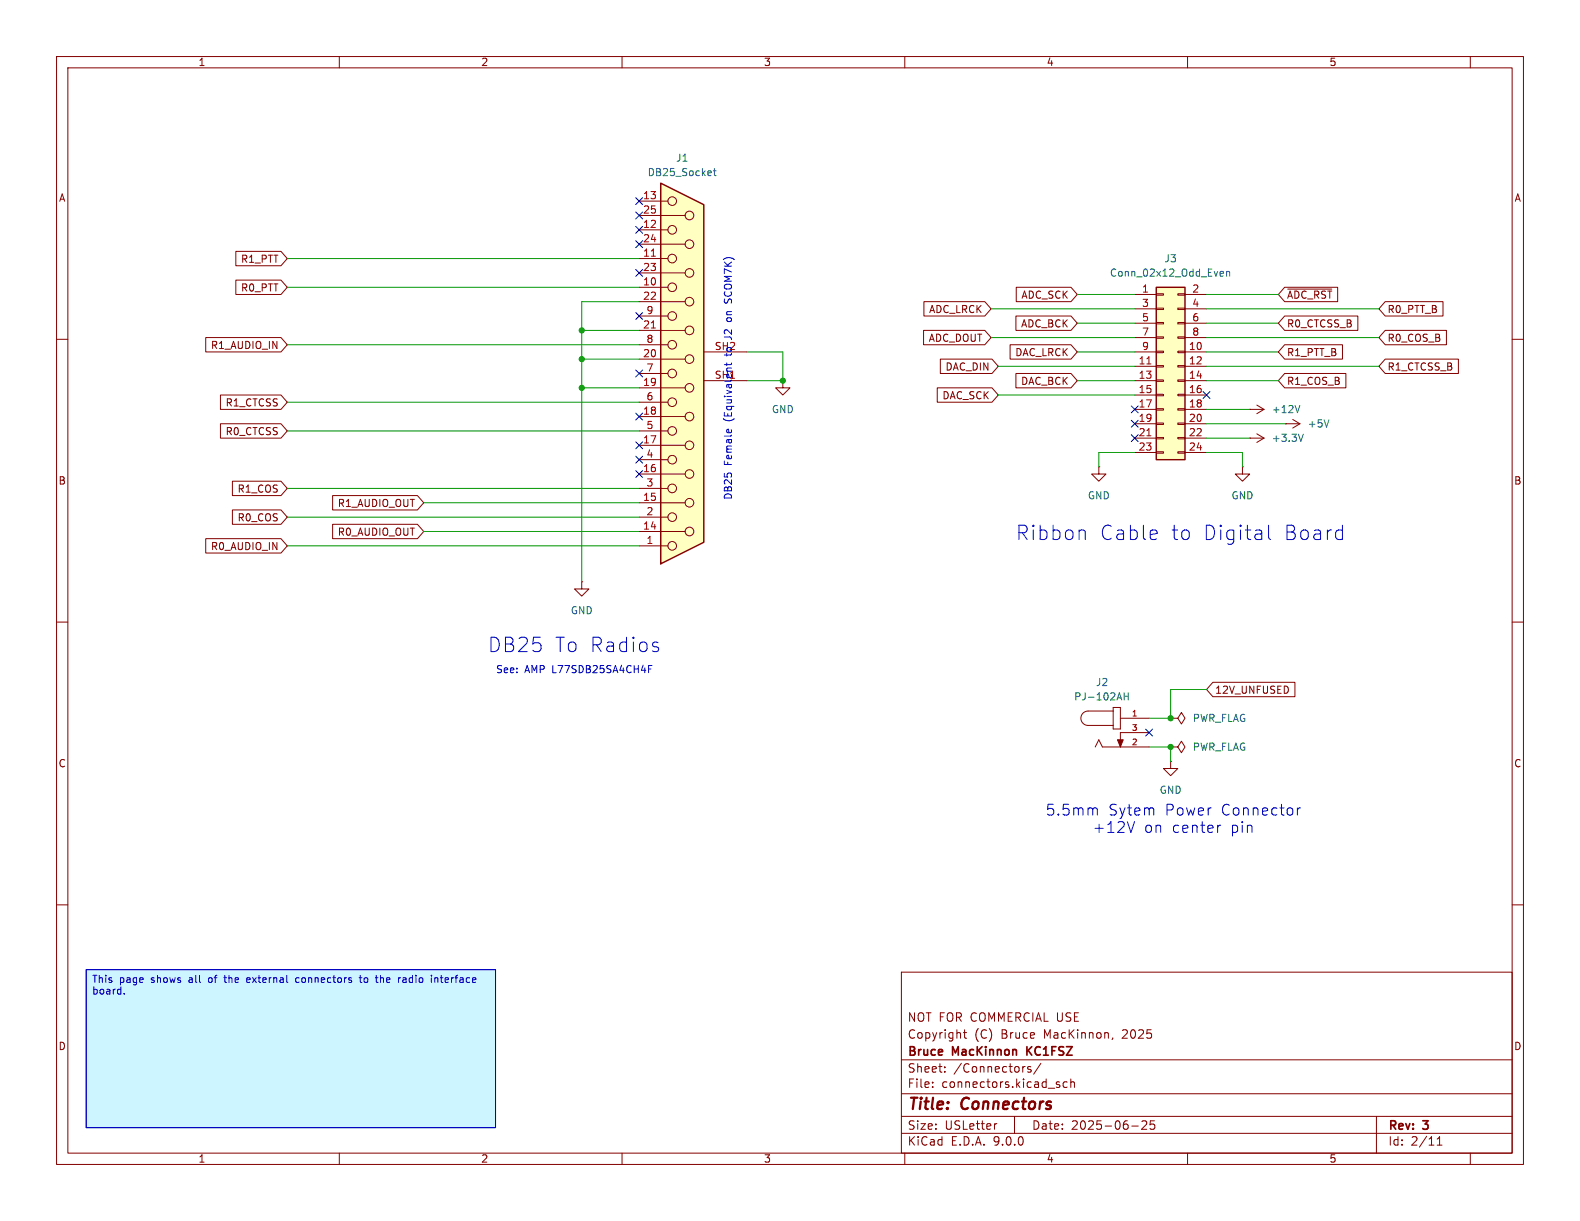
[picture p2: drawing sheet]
<svg xmlns="http://www.w3.org/2000/svg" width="279mm" height="216mm" viewBox="0 0 279 216" stroke-linecap="round" stroke-linejoin="round" font-family="sans-serif">
<g fill="none" stroke="#840000" stroke-width=".18">
<path d="M10 10h259.4v195.9h-259.4zM12 12h255.4v191.9h-255.4zM60 10v2M110 10v2M160 10v2M210 10v2M260 10v2M10 60h2M267.4 60h2M10 110h2M267.4 110h2M10 160h2"/>
<path d="M159.4 171.9h108v32h-108zM267.4 160h2M159.4 197.4h108M159.4 193.4h108M159.4 187.4h108M164.9 192.1v.2M164.9 191.4v.1M167.1 189.4v.2M167.1 188.7v.1M170.4 182.6h.5M170.6 182.1v1.3l.3 .2M176.3 198.7l-.3 .1"/>
<path d="M179.4 197.4v3M181.1 188.6h.2M182.3 188.7l-.4-.1-.2 .2 .1 .2 .5 .2v.3h-.6M184.1 188l-1.3 1.9M187 191.8l.4 .1v.2l-.2 .2h-.3M187 191.3l.4 .1M188.7 191.4l-.4-.1-.3 .3v.4l.1 .2h.6M189.4 191.4l.2-.1 .3 .1 .1 .9M189.4 190.8v1.5M196.8 183.5l-.2 .3M200.1 199.1h1.2M201.9 198.3l.6-.1 .2 .1 .1 .3-.9 1.1h.9"/>
<path d="M204.1 198.2h-.7v.7l.2-.1h.5l.1 .2-.1 .5-.2 .2-.5-.2M243.4 197.4v6.5M60 203.9v2M110 203.9v2M159.4 200.4h108M160 203.9v2M210 203.9v2M254.1 202.5h.9M254.1 201.4l.5-.4v1.5M260 203.9v2"/>
</g>
<path d="M181.6 185.1v1.5M182.5 185.1l-.9 .8" fill="none" stroke="#840000" stroke-width=".3"/>
<path d="M15.2 171.5h72.4v27.9h-72.4z" fill="#cdf5ff"/>
<g fill="none" stroke="#840000" stroke-width=".18">
<path d="M138.4 67.3v1.3h1.3l-1.3 1.3-1.2-1.3h1.2M138.4 67.3h.1M194.3 82.6v1.2h1.3l-1.3 1.3-1.3-1.3h1.3M194.3 82.6h.1M219.7 82.6v1.2h1.3l-1.3 1.3-1.3-1.3h1.3M219.7 82.6h.1M102.9 102.9v1.2h1.2l-1.2 1.3-1.3-1.3h1.3M102.9 102.9h.1M193.7 132.1l.6-1.3 .6 1.3h8.3M196.8 125.7h-4.4a1.27 1.27 0 0 0-1.3 1.3 1.27 1.27 0 0 0 1.3 1.3h4.4M196.8 125.1h1.3v3.8h-1.3zM198.1 127h5.1"/>
<path d="M203.2 129.5h-5.1v2.6M207 127h1.3l.6-1 .6 1-.6 1-.6-1M207 127h.1"/>
</g>
<path d="M197.6 130.8h1l-.5 1.3z" fill="#840000" stroke="#840000" stroke-width=".18"/>
<path d="M198.8 122.5v1.3M198.8 123.1h.7M199.5 122.5v1.3" fill="none" stroke="#006464" stroke-width=".18"/>
<path d="M204.5 50.8h5v30.5h-5z" fill="#ffffc2"/>
<path d="M204.5 50.8h5v30.5h-5z" fill="none" stroke="#840000" stroke-width=".25"/>
<g fill="none" stroke="#840000" stroke-width=".18">
<path d="M200.7 52.1h3.8M200.7 54.6h3.8M200.7 57.2h3.8M200.7 59.7h3.8M204.5 51.9h1.2v.3h-1.2zM204.5 54.5h1.2v.2h-1.2zM204.5 57h1.2v.3h-1.2zM204.5 59.6h1.2v.2h-1.2zM208.3 51.9h1.2v.3h-1.2zM208.3 54.5h1.2v.2h-1.2zM208.3 57h1.2v.3h-1.2zM208.3 59.6h1.2v.2h-1.2z"/>
<path d="M209.5 52.1h3.9M209.5 54.6h3.9M209.5 57.2h3.9M209.5 59.7h3.9M200.7 62.2h3.8M200.7 64.8h3.8M200.7 67.3h3.8M200.7 69.9h3.8M200.7 72.4h3.8M200.7 74.9h3.8M200.7 77.5h3.8M204.5 62.1h1.2v.3h-1.2z"/>
<path d="M204.5 64.6h1.2v.3h-1.2zM204.5 67.2h1.2v.2h-1.2zM204.5 69.7h1.2v.3h-1.2zM204.5 72.3h1.2v.2h-1.2zM204.5 74.8h1.2v.3h-1.2zM204.5 77.3h1.2v.3h-1.2zM204.5 79.9h1.2v.2h-1.2zM208.3 62.1h1.2v.3h-1.2zM208.3 64.6h1.2v.3h-1.2zM208.3 67.2h1.2v.2h-1.2zM208.3 69.7h1.2v.3h-1.2zM208.3 72.3h1.2v.2h-1.2z"/>
<path d="M208.3 74.8h1.2v.3h-1.2zM208.3 77.3h1.2v.3h-1.2zM208.3 79.9h1.2v.2h-1.2zM209.5 62.2h3.9M209.5 64.8h3.9M209.5 67.3h3.9M209.5 69.9h3.9M209.5 72.4h3.9M209.5 74.9h3.9M209.5 77.5h3.9M221 72.4h.1M221 77.5h.1"/>
<path d="M221 72.4h2.5M221 77.5h2.5M222.2 71.6l1.3 .8M222.2 76.7l1.3 .8M223.5 72.4l-1.3 .8M223.5 77.5l-1.3 .7M227.3 74.9h.1M227.3 74.9h2.6M228.6 74.2l1.3 .7M229.9 74.9l-1.3 .8M200.7 80h3.8M209.5 80h3.9"/>
<path d="M207 132.1h1.3l.6-1 .6 1-.6 1-.6-1M207 132.1h.1M207 134.6v1.3h1.3l-1.3 1.3-1.3-1.3h1.3M207 134.6h.1"/>
</g>
<path d="M202.8 64.4h.7M202.8 77.1h.7" fill="none" stroke="#a90000" stroke-width=".18"/>
<path d="M215.9 48l.4 .1 .1 .2-.7 .1M216.3 48.8h-.4M216.9 48.1l.2-.1 .3 .1v.7M216.9 48v.8M229.9 71.7l-.5 1.3M230.5 76.8l-.5 1.2M235 74.2l-.4 1.3" fill="none" stroke="#006464" stroke-width=".18"/>
<path d="M116.8 32.4l7.7 3.8v59.7l-7.7 3.8z" fill="#ffffc2"/>
<path d="M116.8 32.4l7.7 3.8v59.7l-7.7 3.8z" fill="none" stroke="#840000" stroke-width=".25"/>
<g fill="none" stroke="#840000" stroke-width=".18">
<path d="M113 38.1h8.2M113 35.6h5.1M36.4 59.7h13.3l1.1 1.3-1.1 1.2h-13.3zM41.7 49.5h8l1.1 1.3-1.1 1.3h-8zM41.7 44.4h8l1.1 1.3-1.1 1.3h-8zM113 58.4h8.2M113 55.9h5.1M113 53.3h8.2M113 50.8h5.1M113 48.3h8.2M113 45.7h5.1M113 43.2h8.2"/>
<path d="M113 40.6h5.1M163.3 58.4h10.8l1.2 1.3-1.2 1.3h-10.8zM163.4 53.3h10.7l1.2 1.3-1.2 1.3h-10.7zM179.6 55.9h9.8l1.1 1.3-1.1 1.2h-9.8zM179.7 50.8h9.7l1.1 1.3-1.1 1.2h-9.7zM227.2 55.9h12.9v2.5h-12.9l-1.1-1.2zM227.2 50.8h9.3v2.5h-9.3l-1.1-1.2zM227.7 51.1h7.8M245 53.3h10.2v2.6h-10.2l-1.2-1.3zM245 58.4h10.8v2.6h-10.8l-1.2-1.3zM39 69.8h10.7l1.1 1.3-1.1 1.3h-10.7zM39 74.9h10.7l1.1 1.3-1.1 1.3h-10.7z"/>
<path d="M113 78.7h8.2M113 76.2h5.1M113 73.7h8.2M113 71.1h5.1M113 68.6h8.2M113 66h5.1M113 63.5h8.2M113 61h5.1M124.5 67.3h7.6M124.5 62.2h7.6M165.7 68.6h9.7l1.1 1.3-1.1 1.2h-9.7zM166.3 63.5h9.1l1.1 1.3-1.1 1.2h-9.1z"/>
<path d="M178.6 61h10.8l1.1 1.2-1.1 1.3h-10.8zM179.6 66h9.8l1.1 1.3-1.1 1.3h-9.8zM227.2 66h10.8v2.6h-10.8l-1.1-1.3zM227.2 61h10.2v2.5h-10.2l-1.1-1.3zM245 63.5h12.9v2.5h-12.9l-1.2-1.2zM36.4 95.2h13.3l1.1 1.3-1.1 1.3h-13.3zM41.1 85.1h8.6l1.1 1.3-1.1 1.2h-8.6zM41.1 90.2h8.6l1.1 1.2-1.1 1.3h-8.6zM58.8 87.6h15l1.1 1.3-1.1 1.3h-15zM58.8 92.7h15l1.1 1.3-1.1 1.3h-15zM113 96.5h5.1M113 94h8.2"/>
<path d="M113 91.4h5.1M113 88.9h8.2M113 86.4h5.1M113 83.8h8.2M113 81.3h5.1M214.5 120.6h14.5v2.6h-14.5l-1.1-1.3z"/>
<circle cx="118.9" cy="35.6" r=".76"/>
<circle cx="121.9" cy="38.1" r=".76"/>
<circle cx="118.9" cy="45.7" r=".76"/>
<circle cx="118.9" cy="55.9" r=".76"/>
<circle cx="118.9" cy="50.8" r=".76"/>
<circle cx="118.9" cy="40.6" r=".76"/>
<circle cx="121.9" cy="58.4" r=".76"/>
<circle cx="121.9" cy="43.2" r=".76"/>
<circle cx="121.9" cy="53.3" r=".76"/>
<circle cx="121.9" cy="48.3" r=".76"/>
<circle cx="118.9" cy="71.1" r=".76"/>
<circle cx="118.9" cy="66" r=".76"/>
<circle cx="118.9" cy="76.2" r=".76"/>
<circle cx="118.9" cy="61" r=".76"/>
<circle cx="121.9" cy="63.5" r=".76"/>
<circle cx="121.9" cy="68.6" r=".76"/>
<circle cx="121.9" cy="73.7" r=".76"/>
<circle cx="121.9" cy="78.7" r=".76"/>
<circle cx="118.9" cy="86.4" r=".76"/>
<circle cx="118.9" cy="96.5" r=".76"/>
<circle cx="118.9" cy="91.4" r=".76"/>
<circle cx="118.9" cy="81.3" r=".76"/>
<circle cx="121.9" cy="94" r=".76"/>
<circle cx="121.9" cy="83.8" r=".76"/>
<circle cx="121.9" cy="88.9" r=".76"/>
</g>
<path d="M115.2 58h.7M115.2 45.3h.7" fill="none" stroke="#a90000" stroke-width=".18"/>
<path d="M126.2 30.2h.4M126.3 29.8v1.1l.3 .2" fill="none" stroke="#006464" stroke-width=".18"/>
<g fill="none" stroke="#009600" stroke-width=".18">
<path d="M50.8 50.8h62.2M50.8 45.7h62.2M102.9 58.4h10.1M113 53.3h-10.1v49.6M175.3 54.6h25.4M175.3 59.7h25.4M190.5 52.1h10.2M190.5 57.2h10.2M213.4 52.1h12.7M213.4 57.2h12.7M213.4 54.6h30.4M213.4 59.7h30.4"/>
<path d="M50.8 76.2h62.2M50.8 71.1h62.2M50.8 61h62.2M102.9 63.5h10.1M102.9 68.6h10.1M132.1 62.2h6.3v5.1h-6.3M176.5 64.8h24.2M176.5 69.9h24.2M190.5 62.2h10.2M190.5 67.3h10.2M213.4 77.5h7.6M213.4 62.2h12.7"/>
<path d="M213.4 67.3h12.7M213.4 64.8h30.4M213.4 72.4h7.6M213.4 74.9h13.9M50.8 96.5h62.2M50.8 91.4h62.2M50.8 86.4h62.2M74.9 88.9h38.1M74.9 94h38.1M200.7 80h-6.4v2.6M213.4 80h6.3v2.6M203.2 132.1h3.8v2.5"/>
<path d="M213.4 121.9h-6.4v5.1h-3.8"/>
</g>
<g fill="none" stroke="#000084" stroke-width=".18">
<path d="M112.4 37.5l1.2 1.2M112.4 35l1.2 1.2M113.6 37.5l-1.2 1.2M113.6 35l-1.2 1.2M112.4 42.6l1.2 1.2M112.4 47.7l1.2 1.2M112.4 40l1.2 1.2M112.4 55.3l1.2 1.2M113.6 42.6l-1.2 1.2M113.6 47.7l-1.2 1.2M113.6 40l-1.2 1.2M113.6 55.3l-1.2 1.2"/>
<path d="M112.4 73.1l1.2 1.2M112.4 78.1l1.2 1.2M112.4 65.4l1.2 1.2M113.6 73.1l-1.2 1.2M113.6 78.1l-1.2 1.2M113.6 65.4l-1.2 1.2M200.1 71.8l1.2 1.2M200.1 74.3l1.2 1.2M200.1 76.9l1.2 1.2M201.3 71.8l-1.2 1.2M201.3 74.3l-1.2 1.2M201.3 76.9l-1.2 1.2"/>
<path d="M212.8 69.2l1.2 1.3M214 69.2l-1.2 1.3M112.4 80.7l1.2 1.2M112.4 83.2l1.2 1.2M113.6 80.7l-1.2 1.2M113.6 83.2l-1.2 1.2M202.6 128.9l1.2 1.2M203.8 128.9l-1.2 1.2"/>
</g>
<g fill="none" stroke="#0000c2" stroke-width=".18">
<path d="M128.1 53v.4l.2 .2 .3-.1 .2-.4M128.6 56.7l.2 .2 .5-.2M129.4 53.1l-.1 .5M128.5 64.2v.5M129.4 64.2l-.2 .3h-1.1M191.8 93.8l.1 .3v1.3M224.3 92.9v2.1l.4 .4M237.2 93.7l.2 .1M237.4 92.9v2.5M237.4 95.3l-.2 .1M114.7 118.3h.4M114.7 117.7h.6"/>
<path d="M116.1 114.4l.4 .3-.1 .4-.3 .1M116.1 113.5l.3 .1M193.5 142.9h.5v.2v1M200.6 145.3l-.6 1.9M215.9 145.9l-.4 .1M229.4 142.9v1.2M230 142.9h-.4l-.2 .3M15.2 171.5h72.4v27.9h-72.4zM22 175.6v.2M39.6 172.9h.5M39.8 172.5v1.2M44.1 172.9h-.3l-.2 .2 .1 .6h.4"/>
<path d="M44.2 173.2l-.6 .1M52.9 172.9h-.4l-.2 .2 .1 .6h.5M63.5 172.9h.5M63.7 172.5v1l.3 .2M67.3 172.5v1.2M67.5 172.9l-.2 .1M71.6 172.9h-.3M71.7 173.2h-.3l-.2 .2 .1 .3h.4M76.9 173l.2-.1h.3v.8M76.9 172.9v.8"/>
</g>
<g fill="#009600" stroke="#009600" stroke-width=".18">
<circle cx="102.9" cy="63.5" r=".46"/>
<circle cx="102.9" cy="68.6" r=".46"/>
<circle cx="207" cy="127" r=".46"/>
<circle cx="207" cy="132.1" r=".46"/>
<circle cx="102.9" cy="58.4" r=".46"/>
<circle cx="138.4" cy="67.3" r=".46"/>
</g>
<g font-size="3.5" fill="#0000c2">
<text x="179.6" y="95.7">Ribbon</text>
<text x="194.4" y="95.7">Cable</text>
<text x="207" y="95.7">to</text>
<text x="212.6" y="95.7">Digital</text>
<text x="226.8" y="95.7">Board</text>
<text x="86.3" y="115.5">DB25</text>
<text x="98.1" y="115.5">To Radios</text>
</g>
<g font-size="2.8" fill="#840000">
<text x="160.4" y="196.8">Title:</text>
<text x="170.1" y="196.8">Connectors</text>
</g>
<g font-size="2.7" fill="#0000c2">
<text x="184.8" y="144.4">5.5mm</text>
<text x="193.1" y="147.5">+12V</text>
<text x="196" y="144.4">Sytem</text>
<text x="202.3" y="147.5">on</text>
<text x="206" y="144.4">Power</text>
<text x="207.3" y="147.5">center</text>
<text x="216" y="144.4">Connector</text>
<text x="217.7" y="147.5">pin</text>
</g>
<g font-size="2.1" fill="#840000">
<text x="160.4" y="183.9">Copyright</text>
<text x="160.4" y="180.9">NOT FOR COMMERCIAL USE</text>
<text x="172.3" y="183.9">(C)</text>
<text x="177.1" y="183.9">Bruce</text>
<text x="184.7" y="183.9">MacKinnon,</text>
<text x="198.7" y="183.9">2025</text>
<text x="160.4" y="189.9">Sheet:</text>
<text x="160.4" y="187.1">Bruce</text>
<text x="168.5" y="187.1">MacKinnon</text>
<text x="168.6" y="189.9">/Connectors/</text>
<text x="182.2" y="187.1">KC1FSZ</text>
<text x="160.4" y="192.6">File:</text>
<text x="166.5" y="192.6">connectors.kicad_sch</text>
<text x="160.4" y="202.8">KiCad</text>
<text x="160.4" y="200">Size:</text>
<text x="167.1" y="200">USLetter</text>
<text x="168.1" y="202.8">E.D.A.</text>
<text x="175.7" y="202.8">9.0.0</text>
<text x="182.4" y="200">Date:</text>
<text x="189.4" y="200">2025-06-25</text>
<text x="245.4" y="200.2">Rev:</text>
<text x="245.4" y="202.8">Id:</text>
<text x="249.5" y="202.8">2/11</text>
<text x="251.8" y="200.2">3</text>
</g>
<g font-size="1.8" fill="#840000">
<text x="35" y="11.9">1</text>
<text x="85" y="11.9">2</text>
<text x="135" y="11.9">3</text>
<text x="185" y="11.9">4</text>
<text x="235" y="11.9">5</text>
<text x="10.3" y="35.9">A</text>
<text x="267.7" y="35.9">A</text>
<text x="42.5" y="46.7">R1_PTT</text>
<text x="42.5" y="51.8">R0_PTT</text>
<text x="180.5" y="53">ADC_SCK</text>
<text x="227.5" y="53">~{ADC_RST}</text>
<text x="164.2" y="55.6">ADC_LRCK</text>
<text x="180.5" y="58.1">ADC_BCK</text>
<text x="227.5" y="58.1">R0_CTCSS_B</text>
<text x="245.3" y="55.6">R0_PTT_B</text>
<text x="37.2" y="61.9">R1_AUDIO_IN</text>
<text x="164.1" y="60.6">ADC_DOUT</text>
<text x="167.1" y="65.7">DAC_DIN</text>
<text x="179.4" y="63.2">DAC_LRCK</text>
<text x="227.5" y="63.2">R1_PTT_B</text>
<text x="245.3" y="60.6">R0_COS_B</text>
<text x="245.3" y="65.7">R1_CTCSS_B</text>
<text x="166.6" y="70.8">DAC_SCK</text>
<text x="180.5" y="68.3">DAC_BCK</text>
<text x="227.5" y="68.3">R1_COS_B</text>
<text x="39.8" y="72.1">R1_CTCSS</text>
<text x="39.8" y="77.2">R0_CTCSS</text>
<text x="10.3" y="85.9">B</text>
<text x="41.9" y="87.3">R1_COS</text>
<text x="59.6" y="89.9">R1_AUDIO_OUT</text>
<text x="267.7" y="85.9">B</text>
<text x="41.9" y="92.4">R0_COS</text>
<text x="59.6" y="94.9">R0_AUDIO_OUT</text>
<text x="37.2" y="97.5">R0_AUDIO_IN</text>
<text x="214.8" y="122.9">12V_UNFUSED</text>
<text x="10.3" y="135.9">C</text>
<text x="267.7" y="135.9">C</text>
<text x="10.3" y="185.9">D</text>
<text x="267.7" y="185.9">D</text>
<text x="35" y="205.8">1</text>
<text x="85" y="205.8">2</text>
<text x="135" y="205.8">3</text>
<text x="185" y="205.8">4</text>
<text x="235" y="205.8">5</text>
</g>
<g font-size="1.8" fill="#006464">
<text x="119.5" y="28.8">J1</text>
<text x="114.4" y="31.3">DB25_Socket</text>
<text x="205.8" y="46.6">J3</text>
<text x="196.2" y="49.1">Conn_02x12_Odd_Even</text>
<text x="136.4" y="73.3">GND</text>
<text x="224.8" y="73.3">+12V</text>
<text x="231.1" y="75.8">+5V</text>
<text x="224.8" y="78.3">+3.3V</text>
<text x="192.3" y="88.5">GND</text>
<text x="217.7" y="88.5">GND</text>
<text x="100.8" y="108.8">GND</text>
<text x="189.9" y="124.1">PJ-102AH</text>
<text x="193.7" y="121.5">J2</text>
<text x="210.8" y="127.9">PWR_FLAG</text>
<text x="210.8" y="132.9">PWR_FLAG</text>
<text x="205" y="140.6">GND</text>
</g>
<g font-size="1.8" fill="#a90000">
<text x="113.6" y="35.3">13</text>
<text x="113.6" y="40.4">12</text>
<text x="113.6" y="37.8">25</text>
<text x="113.6" y="45.5">11</text>
<text x="113.6" y="42.9">24</text>
<text x="113.6" y="53.1">22</text>
<text x="113.6" y="50.5">10</text>
<text x="113.6" y="48">23</text>
<text x="201.9" y="51.8">1</text>
<text x="210.7" y="51.8">2</text>
<text x="113.6" y="58.2">21</text>
<text x="114.2" y="55.6">9</text>
<text x="201.9" y="54.4">3</text>
<text x="201.9" y="56.9">5</text>
<text x="201.9" y="59.4">7</text>
<text x="210.7" y="54.4">4</text>
<text x="210.7" y="56.9">6</text>
<text x="210.7" y="59.4">8</text>
<text x="113.6" y="63.2">20</text>
<text x="114.2" y="65.8">7</text>
<text x="114.2" y="60.7">8</text>
<text x="126.3" y="62">SH2</text>
<text x="201.3" y="64.5">11</text>
<text x="201.9" y="62">9</text>
<text x="210.1" y="62">10</text>
<text x="210.1" y="64.5">12</text>
<text x="113.6" y="68.3">19</text>
<text x="114.2" y="70.9">6</text>
<text x="201.3" y="67.1">13</text>
<text x="201.3" y="69.6">15</text>
<text x="210.1" y="67.1">14</text>
<text x="210.1" y="69.6">16</text>
<text x="113.6" y="73.4">18</text>
<text x="114.2" y="75.9">5</text>
<text x="201.3" y="72.1">17</text>
<text x="201.3" y="74.7">19</text>
<text x="201.3" y="77.2">21</text>
<text x="210.1" y="72.1">18</text>
<text x="210.1" y="74.7">20</text>
<text x="210.1" y="77.2">22</text>
<text x="113.6" y="83.6">16</text>
<text x="113.6" y="78.5">17</text>
<text x="114.2" y="81">4</text>
<text x="201.3" y="79.8">23</text>
<text x="210.1" y="79.8">24</text>
<text x="113.6" y="88.6">15</text>
<text x="114.2" y="86.1">3</text>
<text x="113.6" y="93.7">14</text>
<text x="114.2" y="91.2">2</text>
<text x="114.2" y="96.3">1</text>
</g>
<g font-size="1.8" fill="#0000c2">
<text x="129.6" y="52.7" transform="rotate(-90 129.6 52.7)">SCOM7K)</text>
<text x="129.6" y="59.5" transform="rotate(-90 129.6 59.5)">J2</text>
<text x="129.6" y="56.2" transform="rotate(-90 129.6 56.2)">on</text>
<text x="129.6" y="62.6" transform="rotate(-90 129.6 62.6)">to</text>
<text x="126.3" y="67.1">SH1</text>
<text x="129.6" y="74.4" transform="rotate(-90 129.6 74.4)">(Equivalent</text>
<text x="129.6" y="82.3" transform="rotate(-90 129.6 82.3)">Female</text>
<text x="129.6" y="88.5" transform="rotate(-90 129.6 88.5)">DB25</text>
<text x="87.6" y="119.2">See:</text>
<text x="92.8" y="119.2">AMP L77SDB25SA4CH4F</text>
<text x="16.2" y="174.1">This</text>
<text x="16.2" y="176.2">board.</text>
<text x="21.1" y="174.1">page</text>
<text x="26.8" y="174.1">shows</text>
<text x="33.7" y="174.1">all</text>
<text x="37.3" y="174.1">of</text>
<text x="40.4" y="174.1">the</text>
<text x="44.5" y="174.1">external</text>
<text x="53.4" y="174.1">connectors</text>
<text x="64.9" y="174.1">to</text>
<text x="68" y="174.1">the</text>
<text x="72.1" y="174.1">radio</text>
<text x="78.1" y="174.1">interface</text>
</g>
<g font-size="1.4" fill="#a90000">
<text x="200" y="126.7">1</text>
<text x="200" y="129.3">3</text>
<text x="200" y="131.8">2</text>
</g>
</svg>
